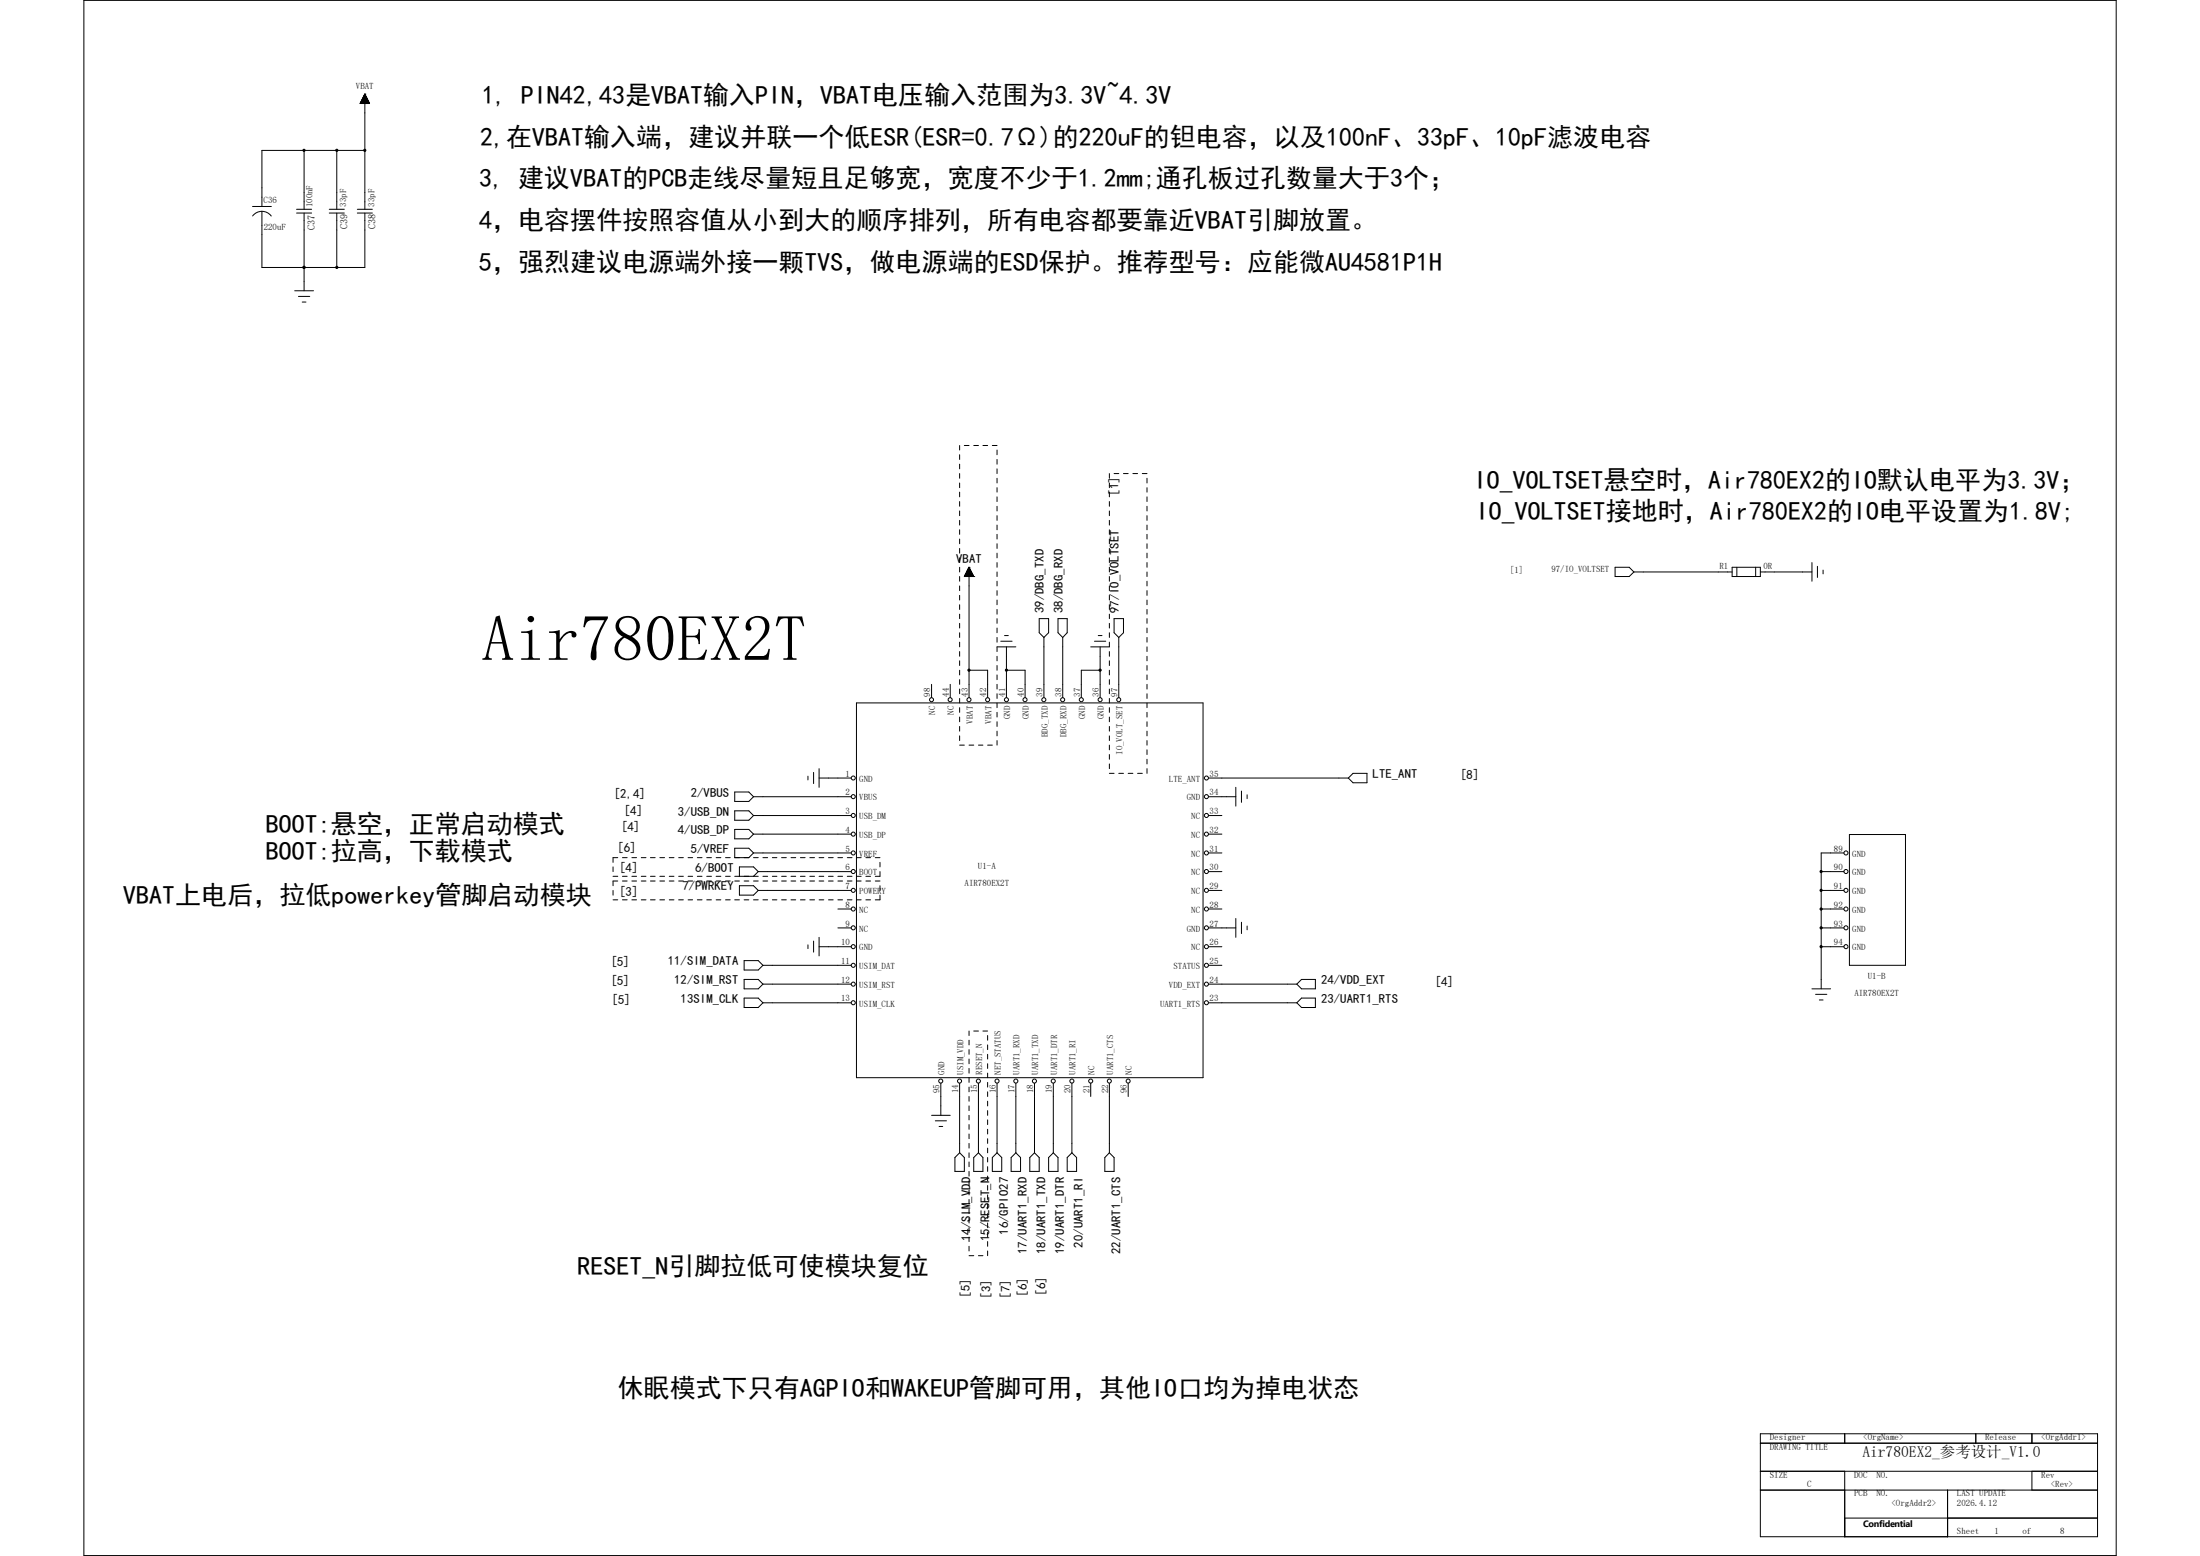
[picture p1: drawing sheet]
<svg xmlns="http://www.w3.org/2000/svg" width="297mm" height="210mm" viewBox="0 0 297 210" stroke-linecap="round" stroke-linejoin="round" font-family="sans-serif">
<g fill="none" stroke="#000" stroke-width=".14">
<path d="M11.3 .1h274.4v209.8h-274.4zM48.6 14h1.3M48.7 13.9h1.1M48.7 13.8h1.1v.2M48.7 13.8v.2M48.7 13.8h1.1M48.7 14v-.3h1.1v.3M48.8 13.7h.9M48.8 14v-.4h.9v.4M48.8 13.6h.9M48.8 14v-.5h.9v.5M48.9 13.5h.7"/>
<path d="M48.9 14v-.6h.7v.6M48.9 13.4h.7M48.9 13.3h.7v.7M48.9 13.3v.7M49 13.3h.5M49 13.2h.5v.8M49 13.2v.8M49 13.2h.5M49.1 13.1h.4v.9M49.1 13.1v.9M49.1 13.1h.3M49.1 13h.3v1"/>
<path d="M49.1 13v1M49.1 13h.3M49.1 12.9h.3v1.1M49.1 12.8v1.2M49.2 12.8h.1M49.2 12.8h.1v1.2M49.3 12.7h.1M49.3 12.7v15.5M49.3 12.7l-.7 1.3M49.3 12.7l.6 1.3h-1.3M49.3 12.8l-.1 1.2M34.1 27.9h2.5"/>
<path d="M34.1 29.1a1.56 1.56 0 0 1 2.5 .1M35.4 28.5v7.6h13.9v-7.3M39.8 39.2h2.5M40 28.8h2.1M40 28.2h2.1M41.1 36.1h.1M41.1 20.3v7.9M41.1 28.8v10.4M44.4 28.8h2.1M44.4 28.2h2.1M45.5 20.3v7.9M45.5 28.8v7.3"/>
<path d="M48.2 28.8h2.1M48.2 28.2h2.1M49.3 20.3h-13.9v7.6M40.3 40h1.5M40.8 40.8h.5M129.6 60.1v.6M129.6 61.4v.6M129.6 62.6v.7M129.6 63.9v.6M129.6 65.2v.6M129.6 66.4v.7M129.6 67.7v.6"/>
<path d="M129.6 69v.6M129.6 70.2v.7M129.6 71.5v.6M129.6 72.7v.7M129.6 74v.7M129.6 75.3v.6M129.6 76.6v.6M129.6 77.8v.6M129.6 79.1v.6M130.2 77.8h.1M130.2 60.1h.6M130.2 77.8h1.3"/>
<path d="M130.2 77.7h1.2M130.2 77.7v.1M130.3 77.7h1.1M130.3 77.6h1M130.3 77.6v.2M130.4 77.4h.8M130.4 77.4v.4M130.4 77.3h.8M130.4 77.3v.5M130.5 77.3h.7M130.5 77.2h.6M130.5 77.2v.6"/>
<path d="M130.5 77.1h.6M130.5 77.1v.7M130.6 77.1h.5M130.6 77h.4M130.6 77v.8M130.6 76.9h.4M130.7 76.8h.2M130.7 76.8v1M130.7 76.7h.2M130.7 76.7v1.1M130.8 76.7h.1M130.8 76.6h.1"/>
<path d="M130.8 76.6v1.2M130.8 76.6v17.5M130.8 76.6l-.6 1.2M130.8 76.6l.7 1.2M130.9 76.7v1.1M130.9 76.8v1M131 76.9h-.3l-.1 .9M131 76.9v.9M131 77v.8M131.1 77.1v.7M131.1 77.2v.6M131.2 77.3v.5"/>
<path d="M131.2 77.4v.4M131.3 77.5h-.9l-.1 .3M131.3 77.5v.3M131.3 77.6v.2M131.4 77.7v.1M131.5 77.8h.1M131.5 60.1h.6M132.7 60.1h.6M134 60.1h.6M134.6 60.7v.7M134.6 62v.6M134.6 63.3v.6"/>
<path d="M134.6 64.5v.7M134.6 65.8v.6M134.6 67.1v.6M134.6 68.3v.7M134.6 69.6v.6M134.6 70.9v.6M134.6 72.1v.6M134.6 73.4v.6M134.6 74.7v.6M134.6 75.9v.7M134.6 77.2v.6M134.6 78.4v.7"/>
<path d="M134.6 79.7v.6M149.8 63.9v.6M149.8 65.2v.6M149.8 66.4v.7M149.8 67.7v.6M149.8 69v.6M149.8 70.2v.7M149.8 71.5v.6M149.8 72.7v.7M149.8 74v.7M149.8 75.3v.6M149.8 76.6v.6"/>
<path d="M149.8 77.8v.6M149.8 79.1v.6M150.4 63.9h.6M151.7 63.9h.6M152.9 63.9h.7M154.2 63.9h.6M154.8 64.5v.7M154.8 65.8v.6M154.8 67.1v.6M154.8 68.3v.7M154.8 69.6v.6M154.8 70.9v.6"/>
<path d="M154.8 72.1v.6M154.8 73.4v.6M154.8 74.7v.6M154.8 75.9v.7M154.8 77.2v.6M154.8 78.4v.7M154.8 79.7v.6M218 76.6h1.9l.7 .6-.7 .6h-1.9zM220.6 77.2h13.2M233.8 76.6h3.8v1.2h-3.8zM234.5 76.6v1.2M237 76.6v1.2"/>
<path d="M237.6 77.2h7M244.6 75.9v2.5M245.4 76.4v1.5M246.1 76.9v.5M115.6 94.9h46.8v50.5h-46.8zM125.8 92.4v1.7M128.3 92.4v1.7M129.6 80.3v.7M129.6 81.6v.7M129.6 82.9v.6M129.6 84.1v.7M129.6 85.4v.6"/>
<path d="M129.6 86.7v.6M129.6 87.9v.7M129.6 89.2v.6M129.6 90.5v.6M129.6 91.7v.7M129.6 93v.6M129.6 94.3v.6M129.6 95.5v.6M129.6 96.8v.6M129.6 98v.7M129.6 99.3v.6M130.8 90.5h2.5v3.6"/>
<path d="M134.6 81v.6M134.6 82.3v.6M134.6 83.5v.6M134.6 84.8v.6M134.6 86v.7M134.6 88.6v.6M134.6 89.8v.7M134.6 91.1v.6M134.6 92.4v.6M134.6 93.6v.7M134.6 94.9v.6M134.6 96.1v.7"/>
<path d="M134.6 97.4v.6M134.6 98.7v.6M134.6 99.9v.7M135.1 86.5h1.5M135.6 85.8h.5M135.9 90.5h2.5v3.6M135.9 87.3v6.8M137.1 87.3h-2.5v.6M140.3 83.5h1.3v1.9l-.7 .6-.6-.6zM140.9 86v8.1M142.8 83.5h1.3v1.9l-.6 .6-.7-.6zM143.5 86v8.1"/>
<path d="M147.8 86.5h1.5M148.3 85.8h.5M148.5 87.3v6.8M148.5 90.5h-2.5v3.6M149.8 80.3v.7M149.8 81.6v.7M149.8 82.9v.6M149.8 84.1v.7M149.8 85.4v.6M149.8 86.7v.6h-2.6M149.8 87.9v.7M149.8 89.2v.6"/>
<path d="M149.8 90.5v.6M149.8 91.7v.7M149.8 93v.6M149.8 94.3v.6M149.8 95.5v.6M149.8 96.8v.6M149.8 98v.7M149.8 99.3v.6M150.4 83.5h1.3v1.9l-.7 .6-.6-.6zM151 86v8.1M154.8 81v.6M154.8 82.3v.6"/>
<path d="M154.8 83.5v.6M154.8 84.8v.6M154.8 86v.7M154.8 87.3v.6M154.8 88.6v.6M154.8 89.8v.7M154.8 91.1v.6M154.8 92.4v.6M154.8 93.6v.7M154.8 94.9v.6M154.8 96.1v.7M154.8 97.4v.6"/>
<path d="M154.8 98.7v.6M154.8 99.9v.7M82.8 117v.6M82.8 118.3h.6M83.4 115.7h-.6v.7M83.4 118.9h-.6v.6M84 118.3h.7M84 115.7h.7M84 118.9h.7M85.3 118.3h.6M85.3 115.7h.6M85.3 118.9h.6"/>
<path d="M86.6 118.3h.6M86.6 115.7h.6M86.6 118.9h.6M87.8 118.3h.6M87.8 115.7h.6M87.8 118.9h.6M89.1 118.3h.6M89.1 115.7h.6M89.1 118.9h.6M90.3 118.3h.7M90.3 115.7h.7M90.3 118.9h.7"/>
<path d="M91.6 118.3h.7M91.6 115.7h.7M91.6 118.9h.7M92.9 118.3h.6M92.9 115.7h.6M92.9 118.9h.6M94.1 118.3h.7M94.1 115.7h.7M94.1 118.9h.7M95.4 118.3h.6M95.4 115.7h.6M95.4 118.9h.6"/>
<path d="M96.7 118.3h.6M96.7 115.7h.6M96.7 118.9h.6M97.9 118.3h.7M97.9 115.7h.7M97.9 118.9h.7M99.2 118.3h3.2M99.2 114.5h1.9l.6 .6-.6 .6h-1.9zM99.2 118.9h.6M99.2 106.9h1.9l.6 .6-.6 .7h-1.9zM99.2 109.4h1.9l.6 .7-.6 .6h-1.9zM99.2 111.9h1.9l.6 .7-.6 .6h-1.9z"/>
<path d="M99.8 119.5h1.9l.7 .7-.7 .6h-1.9zM100.5 118.9h.6M101.7 115.7h.7M101.7 118.9h.7M101.7 107.5h13.2M101.7 110.1h13.2M101.7 112.6h13.2M101.7 115.1h13.2M102.4 117.6h12.5M102.4 117.6l-.7-.6h-1.9v1.3M102.4 117.6l-.7 .7M103 118.3h.6"/>
<path d="M103 115.7h.6M103 118.9h.6M104.3 118.3h.6M104.3 115.7h.6M104.3 118.9h.6M105.5 118.3h.7M105.5 115.7h.7M105.5 118.9h.7M106.8 118.3h.6M106.8 115.7h.6M106.8 118.9h.6M108.1 118.3h.6"/>
<path d="M108.1 115.7h.6M108.1 118.9h.6M109.1 104.8v.5M109.3 118.3h.7M109.3 115.7h.7M109.3 118.9h.7M109.8 104.2v1.5M110.6 118.3h.6M110.6 115.7h.6M110.6 118.9h.6M110.6 105h4.3M110.6 103.7v2.6"/>
<path d="M111.8 118.3h.7M111.8 115.7h.7M111.8 118.9h.7M113.1 118.3h.6M113.1 115.7h.6M113.1 118.9h.6M114.4 118.3h.6M114.4 115.7h.6M114.4 118.9h.6M115.6 118.3h.7M115.6 115.7h.7M115.6 118.9h.7"/>
<path d="M116.9 118.3h.6M116.9 115.7h.6M116.9 118.9h.6M118.2 115.7h.6M118.2 118.9h.6M118.8 117.6v.7h-.6M118.8 116.4v.6M118.8 119.5v.7M129.6 100.6h.6M130.8 100.6h.7M132.1 100.6h.6M133.3 100.6h.7"/>
<path d="M149.8 100.6v.6M149.8 101.8v.7M149.8 103.1v.6M149.8 104.4h.6M151 104.4h.7M152.3 104.4h.6M153.6 104.4h.6M154.8 101.2v.6M154.8 102.5v.6M154.8 103.7v.7M163.2 105h18.8M163.2 107.5h3.6"/>
<path d="M163.2 110.1h1.8M163.2 112.6h1.8M163.2 115.1h1.8M163.2 117.6h1.8M166.8 106.3v2.5M167.6 106.8v1.5M168.4 107.3v.5M182 105l.7-.6h1.8v1.2h-1.8zM245.9 117.6h3M248.9 115.1h-3v18.4M249.7 112.6h7.5v17.7h-7.5zM82.8 120.2v.6"/>
<path d="M82.8 121.4h.6M84 121.4h.7M85.3 121.4h.6M86.6 121.4h.6M87.8 121.4h.6M89.1 121.4h.6M90.3 121.4h.7M91.6 121.4h.7M92.9 121.4h.6M94.1 121.4h.7M95.4 121.4h.6M96.7 121.4h.6"/>
<path d="M97.9 121.4h.7M99.2 121.4h.6M100.5 121.4h.6M100.5 132.2h1.9l.6 .6-.6 .7h-1.9zM100.5 134.7h1.9l.6 .6-.6 .7h-1.9zM100.5 129.6h1.9l.6 .7-.6 .6h-1.9zM101.7 121.4h.7M102.4 120.2h12.5M103 121.4h.6M103 130.3h11.9M103 132.8h11.9M103 135.3h11.9"/>
<path d="M104.3 121.4h.6M105.5 121.4h.7M106.8 121.4h.6M108.1 121.4h.6M109.1 127.5v.5M109.3 121.4h.7M109.8 127v1.5M110.6 121.4h.6M110.6 127.8h4.3M110.6 126.5v2.5M111.8 121.4h.7M113.1 121.4h.6"/>
<path d="M113.1 122.7h1.8M113.1 125.2h1.8M114.4 121.4h.6M115.6 121.4h.7M116.9 121.4h.6M118.8 120.8v.6h-.6M130.8 139.1v.7M131.5 139.1h.6M132.7 139.1h.6M133.3 139.8v.6M163.2 120.2h1.8M163.2 122.7h1.8"/>
<path d="M163.2 125.2h3.6M163.2 127.8h1.8M163.2 130.3h1.8M163.2 132.8h11.9M163.2 135.3h11.9M166.8 124v2.5M167.6 124.5v1.5M168.4 125v.5M175.7 132.2h1.9v1.3h-1.9l-.6-.7zM175.7 134.7h1.9v1.3h-1.9l-.6-.7zM244.6 133.5h2.5M245.1 134.2h1.5"/>
<path d="M245.6 135h.5M245.9 120.2h3M245.9 122.7h3M245.9 125.2h3M245.9 127.8h3M125.8 150.5h2.5M126.3 151.3h1.5M126.8 152h.5M127 146.2v4.3M128.9 156.2l.7-.6 .6 .6v1.9h-1.3zM129.6 146.2v9.4M130.8 140.4v.6"/>
<path d="M130.8 141.7v.6M130.8 142.9v.7M130.8 144.2v.6M130.8 145.4v.7M130.8 146.7v.7M130.8 148v.6M130.8 149.3v.6M130.8 150.5v.6M130.8 151.8v.6M130.8 153v.7M130.8 154.3v.7M130.8 155.6v.6"/>
<path d="M130.8 156.8v.7M130.8 158.1v.6M130.8 159.4v.6M132.1 146.2v9.4M132.1 155.6l.6 .6v1.9h-1.2v-1.9zM133.3 141v.7M133.3 142.3v.6M133.3 143.6v.6M133.3 144.8v.6M133.3 146.1v.6M133.3 147.4v.6M133.3 148.6v.7"/>
<path d="M133.3 149.9v.6M133.3 151.1v.7M133.3 152.4v.6M133.3 153.7v.6M133.3 155v.6M133.3 156.2v.6M133.3 157.5v.6M133.3 158.7v.7M133.3 160v.6M134 156.2l.6-.6 .6 .6v1.9h-1.2zM134.6 146.2v9.4M137.1 146.2v9.4"/>
<path d="M137.1 155.6l.7 .6v1.9h-1.3v-1.9zM139 156.2l.7-.6 .6 .6v1.9h-1.3zM139.7 146.2v9.4M142.2 146.2v9.4M142.2 155.6l.6 .6v1.9h-1.2v-1.9zM144.7 146.2v9.4M144.7 155.6l.6 .6v1.9h-1.2v-1.9zM147.2 146.2v1.8M149.8 146.2v9.4M149.8 155.6l.6 .6v1.9h-1.2v-1.9zM152.3 146.2v1.8M130.8 169.5h.7"/>
<path d="M130.8 160.6v.7M130.8 161.9v.6M130.8 163.2v.6M130.8 164.4v.7M130.8 165.7v.6M130.8 167v.6M130.8 168.2v.6M132.1 169.5h.6M133.3 161.3v.6M133.3 162.5v.7M133.3 163.8v.6M133.3 165.1v.6"/>
<path d="M133.3 166.3v.7M133.3 167.6v.6M133.3 168.8v.7M237.6 193.5h45.6v13.9h-45.6zM237.6 194.8h45.6M237.6 198.6h45.6M249 193.5v1.3M249 198.6v8.8M266.7 193.5v1.3M274.3 193.5v1.3M274.3 198.6v2.5M237.6 201.1h45.6"/>
<path d="M249 204.9h34.2M262.9 201.1v6.3"/>
<circle cx="41" cy="36.1" r=".15"/>
<circle cx="41" cy="20.3" r=".15"/>
<circle cx="45.5" cy="36.1" r=".15"/>
<circle cx="45.5" cy="20.3" r=".15"/>
<circle cx="49.2" cy="20.3" r=".15"/>
<circle cx="125.8" cy="94.4" r=".27"/>
<circle cx="128.3" cy="94.4" r=".28"/>
<circle cx="130.8" cy="94.4" r=".28"/>
<circle cx="130.8" cy="90.4" r=".15"/>
<circle cx="133.3" cy="94.4" r=".28"/>
<circle cx="135.9" cy="94.4" r=".28"/>
<circle cx="135.9" cy="90.4" r=".15"/>
<circle cx="138.4" cy="94.4" r=".28"/>
<circle cx="140.9" cy="94.4" r=".28"/>
<circle cx="143.5" cy="94.4" r=".28"/>
<circle cx="146" cy="94.4" r=".28"/>
<circle cx="148.5" cy="90.4" r=".15"/>
<circle cx="148.5" cy="94.4" r=".28"/>
<circle cx="151" cy="94.4" r=".27"/>
<circle cx="115.2" cy="112.6" r=".28"/>
<circle cx="115.2" cy="117.6" r=".28"/>
<circle cx="115.2" cy="107.5" r=".28"/>
<circle cx="115.2" cy="115.1" r=".28"/>
<circle cx="115.2" cy="110.1" r=".28"/>
<circle cx="115.2" cy="105" r=".27"/>
<circle cx="162.9" cy="112.6" r=".28"/>
<circle cx="162.9" cy="117.6" r=".28"/>
<circle cx="162.9" cy="107.5" r=".28"/>
<circle cx="162.9" cy="115.1" r=".28"/>
<circle cx="162.9" cy="110.1" r=".28"/>
<circle cx="162.9" cy="105" r=".27"/>
<circle cx="245.9" cy="117.6" r=".15"/>
<circle cx="249.2" cy="117.6" r=".28"/>
<circle cx="249.2" cy="115.1" r=".28"/>
<circle cx="115.2" cy="122.7" r=".28"/>
<circle cx="115.2" cy="135.3" r=".28"/>
<circle cx="115.2" cy="132.8" r=".28"/>
<circle cx="115.2" cy="120.2" r=".28"/>
<circle cx="115.2" cy="125.2" r=".28"/>
<circle cx="115.2" cy="130.3" r=".28"/>
<circle cx="115.2" cy="127.8" r=".28"/>
<circle cx="162.9" cy="122.7" r=".28"/>
<circle cx="162.9" cy="135.3" r=".28"/>
<circle cx="162.9" cy="120.2" r=".28"/>
<circle cx="162.9" cy="132.8" r=".28"/>
<circle cx="162.9" cy="130.3" r=".28"/>
<circle cx="162.9" cy="127.8" r=".28"/>
<circle cx="162.9" cy="125.2" r=".28"/>
<circle cx="245.9" cy="122.7" r=".15"/>
<circle cx="245.9" cy="120.2" r=".15"/>
<circle cx="245.9" cy="127.8" r=".15"/>
<circle cx="245.9" cy="125.2" r=".15"/>
<circle cx="249.2" cy="122.7" r=".28"/>
<circle cx="249.2" cy="120.2" r=".28"/>
<circle cx="249.2" cy="127.8" r=".28"/>
<circle cx="249.2" cy="125.2" r=".28"/>
<circle cx="127" cy="145.9" r=".28"/>
<circle cx="129.5" cy="145.9" r=".28"/>
<circle cx="132.1" cy="145.9" r=".28"/>
<circle cx="134.6" cy="145.9" r=".28"/>
<circle cx="137.1" cy="145.9" r=".28"/>
<circle cx="139.6" cy="145.9" r=".28"/>
<circle cx="142.2" cy="145.9" r=".28"/>
<circle cx="144.7" cy="145.9" r=".28"/>
<circle cx="147.2" cy="145.9" r=".28"/>
<circle cx="149.8" cy="145.9" r=".27"/>
<circle cx="152.3" cy="145.9" r=".27"/>
</g>
<path d="M66.9 83.2l.6-.1 1.3 5.4 .1 .3h.4v.2h-1.5v-.2h.3l.1-.2-.4-1.7h-1.5l-.4 1.5a.35 .35 0 0 0 .5 .4v.2h-1.3v-.2h.1a.38 .38 0 0 0 .4-.3zM67.1 83.8l-.7 2.9h1.4zM70.4 85.2h.9l.6-.2v3.7l.2 .1h.8v.2h-2.5v-.2h.8l.2-.1v-3a.27 .27 0 0 0-.3-.3h-.7zM71.2 83.6a.45 .45 0 0 1 .9 0 .45 .45 0 0 1-.9 0zM74.1 85.2l1.5-.2v1.3a1.78 1.78 0 0 1 1.9-1.1 .42 .42 0 0 1 .3 .4 .42 .42 0 0 1-.3 .4 .42 .42 0 0 1-.4-.5 .89 .89 0 0 0-1 .5l-.5 .7v1.9l.1 .2h.9v.2h-2.5v-.2h.8l.2-.1v-3a.27 .27 0 0 0-.3-.3h-.7zM79 83.2h3.1v.2a7.7 7.7 0 0 0-1.6 4.8v.2a.5 .5 0 0 1-.3 .7 .43 .43 0 0 1-.5-.5 8.8 8.8 0 0 1 1.5-4.2l.4-.7h-1.7a.96 .96 0 0 0-.9 1l-.3-.1zM84 86.3a1.5 1.5 0 0 0 .2 2.5 1.21 1.21 0 0 0 1.6-.5 1.21 1.21 0 0 0-.5-1.7l-1-.5zM83.5 83.5a1.69 1.69 0 0 1 2.9 1 1.6 1.6 0 0 1-1.1 1.4 1.64 1.64 0 0 1 1.1 1.5 1.64 1.64 0 0 1-1 1.6 1.68 1.68 0 0 1-1.9-.3 1.68 1.68 0 0 1-.4-1.8l.3-.4 .7-.6a1.44 1.44 0 0 1-.6-2.4zM83.8 83.7a1.02 1.02 0 0 0 .4 1.6l.9 .5a1.29 1.29 0 0 0 .8-1.2 1.29 1.29 0 0 0-.8-1.2 1.36 1.36 0 0 0-1.3 .3zM88.7 83.6a5 5 0 0 0-.5 4.2 1 1 0 0 0 1.2 1 2.4 2.4 0 0 0 .8-2.2 4.5 4.5 0 0 0-.6-3 .67 .67 0 0 0-.9 0zM88.1 83.6a1.44 1.44 0 0 1 2.5 .7 4.8 4.8 0 0 1-.5 4.4 1.44 1.44 0 0 1-2.4-.7 4.8 4.8 0 0 1 .4-4.4zM91.6 83.2h3.4l.3 1.2h-.1l-.2-.3a1.36 1.36 0 0 0-1.1-.7h-1.1l-.2 .3v2.1h1a.64 .64 0 0 0 .7-.9h.2v2h-.2v-.3a.58 .58 0 0 0-.7-.6h-1v2.6l.1 .2a2.26 2.26 0 0 0 1.5 0 1.55 1.55 0 0 0 1.1-1.2l.2 .1-.4 1.3h-3.5v-.2h.3l.2-.2v-4.9l-.1-.2-.4-.1zM96.1 83.2h1.4v.2h-.3l-.1 .2 .9 2 .9-1.9-.1-.3h-.4v-.2h1.4v.2h-.3l-.3 .3-1.1 2.2 1.2 2.6 .2 .3h.4v.2h-1.5v-.2h.4v-.2l-1-2.1-.8 1.8a.3 .3 0 0 0-.1 .4 .3 .3 0 0 0 .4 .1v.2h-1.3v-.2h.3l.3-.3 1.1-2.3-1.2-2.7-.4-.1zM100.9 83.7a1.76 1.76 0 0 1 2.9 .3 2.32 2.32 0 0 1-1.1 2.5l-1.8 2h2a.89 .89 0 0 0 .8-.9h.2l-.2 1.4h-3.1a1.88 1.88 0 0 1 .7-1.4 7.3 7.3 0 0 0 1.9-2.5 1.18 1.18 0 0 0-.2-1.4 1.18 1.18 0 0 0-1.3-.2 .7 .7 0 0 0-.3 1.1 .38 .38 0 0 1-.2 .5 .38 .38 0 0 1-.5-.3 1.36 1.36 0 0 1 .2-1.1zM105 83.2h3.3l.3 1.3h-.2l-.1-.3a.92 .92 0 0 0-1.3-.7l-.1 5.1 .2 .2h.4v.2h-1.7v-.2h.4l.2-.2-.1-5.1a.94 .94 0 0 0-1.2 .7l-.2 .3h-.2z" fill="#000"/>
<g fill="#000">
<circle cx="41" cy="36.1" r=".15"/>
<circle cx="41" cy="20.3" r=".15"/>
<circle cx="45.5" cy="36.1" r=".15"/>
<circle cx="45.5" cy="20.3" r=".15"/>
<circle cx="49.2" cy="20.3" r=".15"/>
<circle cx="130.8" cy="90.4" r=".15"/>
<circle cx="135.9" cy="90.4" r=".15"/>
<circle cx="148.5" cy="90.4" r=".15"/>
<circle cx="245.9" cy="117.6" r=".15"/>
<circle cx="245.9" cy="122.7" r=".15"/>
<circle cx="245.9" cy="120.2" r=".15"/>
<circle cx="245.9" cy="127.8" r=".15"/>
<circle cx="245.9" cy="125.2" r=".15"/>
</g>
<g font-size="3.5">
<text x="65.1" y="14.1">1, PIN42,43是VBAT输入PIN，VBAT电压输入范围为3.3V~4.3V</text>
<text x="64.8" y="19.7">2,在VBAT输入端，建议并联一个低ESR(ESR=0.7Ω)的220uF的钽电容，以及100nF、33pF、10pF滤波电容</text>
<text x="64.7" y="25.2">3, 建议VBAT的PCB走线尽量短且足够宽，宽度不少于1.2mm;通孔板过孔数量大于3个；</text>
<text x="64.7" y="30.9">4，电容摆件按照容值从小到大的顺序排列，所有电容都要靠近VBAT引脚放置。</text>
<text x="64.7" y="36.6">5，强烈建议电源端外接一颗TVS，做电源端的ESD保护。推荐型号：应能微AU4581P1H</text>
<text x="199" y="65.9">IO_VOLTSET悬空时，Air780EX2的IO默认电平为3.3V；</text>
<text x="199.2" y="70.2">IO_VOLTSET接地时，Air780EX2的IO电平设置为1.8V;</text>
<text x="35.9" y="112.4">BOOT:悬空，正常启动模式</text>
<text x="35.9" y="116">BOOT:拉高，下载模式</text>
<text x="16.6" y="122">VBAT上电后，拉低powerkey管脚启动模块</text>
<text x="78" y="172">RESET_N引脚拉低可使模块复位</text>
<text x="83.4" y="188.6">休眠模式下只有AGPIO和WAKEUP管脚可用，其他IO口均为掉电状态</text>
</g>
<text font-size="2.1" x="251.4" y="196.7">Air780EX2_参考设计_V1.0</text>
<g font-size="1.7">
<text x="151" y="66.9" transform="rotate(-90 151 66.9)">[1]</text>
<text x="129.1" y="75.9">VBAT</text>
<text x="140.9" y="82.8" transform="rotate(-90 140.9 82.8)">39/DBG_TXD</text>
<text x="143.5" y="82.8" transform="rotate(-90 143.5 82.8)">38/DBG_RXD</text>
<text x="151" y="82.8" transform="rotate(-90 151 82.8)">97/IO_VOLTSET</text>
<text x="82.9" y="107.7">[2,4]</text>
<text x="93.2" y="107.5">2/VBUS</text>
<text x="185.3" y="105">LTE_ANT</text>
<text x="197.1" y="105.1">[8]</text>
<text x="83.8" y="112.2">[4]</text>
<text x="84.2" y="110">[4]</text>
<text x="91.5" y="112.6">4/USB_DP</text>
<text x="91.5" y="110.1">3/USB_DN</text>
<text x="83.3" y="114.9">[6]</text>
<text x="83.6" y="117.7">[4]</text>
<text x="93.2" y="115.1">5/VREF</text>
<text x="93.9" y="117.6">6/BOOT</text>
<text x="83.6" y="120.9">[3]</text>
<text x="92.1" y="120.2">7/PWRKEY</text>
<text x="82.4" y="130.4">[5]</text>
<text x="90.1" y="130.3">11/SIM_DATA</text>
<text x="82.4" y="132.9">[5]</text>
<text x="82.6" y="135.6">[5]</text>
<text x="91" y="132.8">12/SIM_RST</text>
<text x="91.9" y="135.3">13SIM_CLK</text>
<text x="178.3" y="132.8">24/VDD_EXT</text>
<text x="178.3" y="135.3">23/UART1_RTS</text>
<text x="193.7" y="133">[4]</text>
<text x="131" y="167.5" transform="rotate(-90 131 167.5)">14/SIM_VDD</text>
<text x="133.6" y="167.5" transform="rotate(-90 133.6 167.5)">15/RESET_N</text>
<text x="136.1" y="166.7" transform="rotate(-90 136.1 166.7)">16/GPIO27</text>
<text x="138.6" y="169.3" transform="rotate(-90 138.6 169.3)">17/UART1_RXD</text>
<text x="141.1" y="169.3" transform="rotate(-90 141.1 169.3)">18/UART1_TXD</text>
<text x="143.7" y="169.3" transform="rotate(-90 143.7 169.3)">19/UART1_DTR</text>
<text x="146.2" y="168.4" transform="rotate(-90 146.2 168.4)">20/UART1_RI</text>
<text x="151.2" y="169.3" transform="rotate(-90 151.2 169.3)">22/UART1_CTS</text>
<text x="130.9" y="175.1" transform="rotate(-90 130.9 175.1)">[5]</text>
<text x="133.7" y="175.2" transform="rotate(-90 133.7 175.2)">[3]</text>
<text x="136.3" y="175.2" transform="rotate(-90 136.3 175.2)">[7]</text>
<text x="138.6" y="175" transform="rotate(-90 138.6 175)">[6]</text>
<text x="141.1" y="174.9" transform="rotate(-90 141.1 174.9)">[6]</text>
</g>
<g font-size="1.4">
<text x="42.5" y="31.1" transform="rotate(-90 42.5 31.1)">C37</text>
<text x="46.9" y="30.9" transform="rotate(-90 46.9 30.9)">C39</text>
<text x="50.7" y="30.9" transform="rotate(-90 50.7 30.9)">C38</text>
</g>
<g font-size="1.2">
<text x="48" y="12.1">VBAT</text>
<text x="35.6" y="27.4">C36</text>
<text x="42.2" y="28" transform="rotate(-90 42.2 28)">100nF</text>
<text x="46.7" y="27.9" transform="rotate(-90 46.7 27.9)">33pF</text>
<text x="50.5" y="27.9" transform="rotate(-90 50.5 27.9)">33pF</text>
<text x="35.6" y="31.1">220uF</text>
<text x="203.8" y="77.3">[1]</text>
<text x="209.4" y="77.2">97/IO_VOLTSET</text>
<text x="232.1" y="76.8">R1</text>
<text x="238.1" y="76.8">0R</text>
<text x="125.6" y="94" transform="rotate(-90 125.6 94)">98</text>
<text x="128.1" y="94" transform="rotate(-90 128.1 94)">44</text>
<text x="130.6" y="94" transform="rotate(-90 130.6 94)">43</text>
<text x="133.1" y="94" transform="rotate(-90 133.1 94)">42</text>
<text x="135.7" y="94" transform="rotate(-90 135.7 94)">41</text>
<text x="138.2" y="94" transform="rotate(-90 138.2 94)">40</text>
<text x="140.7" y="94" transform="rotate(-90 140.7 94)">39</text>
<text x="143.3" y="94" transform="rotate(-90 143.3 94)">38</text>
<text x="145.8" y="94" transform="rotate(-90 145.8 94)">37</text>
<text x="148.3" y="94" transform="rotate(-90 148.3 94)">36</text>
<text x="150.9" y="94" transform="rotate(-90 150.9 94)">97</text>
<text x="126.3" y="96.5" transform="rotate(-90 126.3 96.5)">NC</text>
<text x="128.8" y="96.5" transform="rotate(-90 128.8 96.5)">NC</text>
<text x="131.3" y="97.7" transform="rotate(-90 131.3 97.7)">VBAT</text>
<text x="133.8" y="97.7" transform="rotate(-90 133.8 97.7)">VBAT</text>
<text x="136.4" y="97.1" transform="rotate(-90 136.4 97.1)">GND</text>
<text x="138.9" y="97.1" transform="rotate(-90 138.9 97.1)">GND</text>
<text x="141.4" y="99.5" transform="rotate(-90 141.4 99.5)">BDG_TXD</text>
<text x="144" y="99.5" transform="rotate(-90 144 99.5)">DBG_RXD</text>
<text x="146.5" y="97.1" transform="rotate(-90 146.5 97.1)">GND</text>
<text x="149" y="97.1" transform="rotate(-90 149 97.1)">GND</text>
<text x="151.5" y="101.9" transform="rotate(-90 151.5 101.9)">IO_VOLT_SET</text>
<text x="114.2" y="104.8">1</text>
<text x="114.2" y="107.3">2</text>
<text x="116" y="105.5">GND</text>
<text x="157.8" y="105.5">LTE_ANT</text>
<text x="163.3" y="107.3">34</text>
<text x="163.3" y="104.8">35</text>
<text x="114.2" y="109.9">3</text>
<text x="114.2" y="112.4">4</text>
<text x="116" y="108">VBUS</text>
<text x="116" y="110.6">USB_DM</text>
<text x="116" y="113.1">USB_DP</text>
<text x="160.2" y="108">GND</text>
<text x="160.8" y="113.1">NC</text>
<text x="160.8" y="110.6">NC</text>
<text x="163.3" y="112.4">32</text>
<text x="163.3" y="109.9">33</text>
<text x="114.2" y="114.9">5</text>
<text x="114.2" y="117.5">6</text>
<text x="114.2" y="120">7</text>
<text x="116" y="115.6">VREF</text>
<text x="116" y="118.1">BOOT</text>
<text x="130.2" y="119.5">AIR780EX2T</text>
<text x="132" y="117.2">U1-A</text>
<text x="160.8" y="118.1">NC</text>
<text x="160.8" y="115.6">NC</text>
<text x="163.3" y="120">29</text>
<text x="163.3" y="117.5">30</text>
<text x="163.3" y="114.9">31</text>
<text x="247.6" y="114.9">89</text>
<text x="247.6" y="117.5">90</text>
<text x="247.6" y="120">91</text>
<text x="250.1" y="115.6">GND</text>
<text x="250.1" y="118.1">GND</text>
<text x="114.2" y="122.5">8</text>
<text x="114.2" y="125.1">9</text>
<text x="116" y="120.7">POWERY</text>
<text x="116" y="123.2">NC</text>
<text x="116" y="125.7">NC</text>
<text x="160.2" y="125.7">GND</text>
<text x="160.8" y="123.2">NC</text>
<text x="160.8" y="120.7">NC</text>
<text x="163.3" y="125.1">27</text>
<text x="163.3" y="122.5">28</text>
<text x="247.6" y="122.5">92</text>
<text x="247.6" y="125.1">93</text>
<text x="250.1" y="120.7">GND</text>
<text x="250.1" y="123.2">GND</text>
<text x="250.1" y="125.7">GND</text>
<text x="113.6" y="127.6">10</text>
<text x="113.6" y="130.1">11</text>
<text x="116" y="128.3">GND</text>
<text x="116" y="130.8">USIM_DAT</text>
<text x="158.4" y="130.8">STATUS</text>
<text x="160.8" y="128.3">NC</text>
<text x="163.3" y="130.1">25</text>
<text x="163.3" y="127.6">26</text>
<text x="247.6" y="127.6">94</text>
<text x="250.1" y="128.3">GND</text>
<text x="113.6" y="132.6">12</text>
<text x="113.6" y="135.2">13</text>
<text x="116" y="133.3">USIM_RST</text>
<text x="116" y="135.8">USIM_CLK</text>
<text x="156.6" y="135.8">UART1_RTS</text>
<text x="157.8" y="133.3">VDD_EXT</text>
<text x="163.3" y="135.2">23</text>
<text x="163.3" y="132.6">24</text>
<text x="250.3" y="134.4">AIR780EX2T</text>
<text x="252.1" y="132.1">U1-B</text>
<text x="126.8" y="147.5" transform="rotate(-90 126.8 147.5)">95</text>
<text x="127.5" y="145.1" transform="rotate(-90 127.5 145.1)">GND</text>
<text x="129.4" y="147.5" transform="rotate(-90 129.4 147.5)">14</text>
<text x="130.1" y="145.1" transform="rotate(-90 130.1 145.1)">USIM_VDD</text>
<text x="131.9" y="147.5" transform="rotate(-90 131.9 147.5)">15</text>
<text x="132.6" y="145.1" transform="rotate(-90 132.6 145.1)">RESET_N</text>
<text x="134.4" y="147.5" transform="rotate(-90 134.4 147.5)">16</text>
<text x="135.1" y="145.1" transform="rotate(-90 135.1 145.1)">NET_STATUS</text>
<text x="137" y="147.5" transform="rotate(-90 137 147.5)">17</text>
<text x="137.6" y="145.1" transform="rotate(-90 137.6 145.1)">UART1_RXD</text>
<text x="139.5" y="147.5" transform="rotate(-90 139.5 147.5)">18</text>
<text x="140.2" y="145.1" transform="rotate(-90 140.2 145.1)">UART1_TXD</text>
<text x="142" y="147.5" transform="rotate(-90 142 147.5)">19</text>
<text x="142.7" y="145.1" transform="rotate(-90 142.7 145.1)">UART1_DTR</text>
<text x="144.5" y="147.5" transform="rotate(-90 144.5 147.5)">20</text>
<text x="145.2" y="145.1" transform="rotate(-90 145.2 145.1)">UART1_RI</text>
<text x="147.1" y="147.5" transform="rotate(-90 147.1 147.5)">21</text>
<text x="147.8" y="145.1" transform="rotate(-90 147.8 145.1)">NC</text>
<text x="149.6" y="147.5" transform="rotate(-90 149.6 147.5)">22</text>
<text x="150.3" y="145.1" transform="rotate(-90 150.3 145.1)">UART1_CTS</text>
<text x="152.1" y="147.5" transform="rotate(-90 152.1 147.5)">96</text>
<text x="152.8" y="145.1" transform="rotate(-90 152.8 145.1)">NC</text>
<text x="238.9" y="195.6">DRAWING TITLE</text>
<text x="238.9" y="194.4">Designer</text>
<text x="251.5" y="194.4">&lt;OrgName&gt;</text>
<text x="268" y="194.4">Release</text>
<text x="275.6" y="194.4">&lt;OrgAddr1&gt;</text>
<text x="238.9" y="199.5">SIZE</text>
<text x="244" y="200.7">C</text>
<text x="250.3" y="202">PCB</text>
<text x="250.3" y="199.5">DOC</text>
<text x="253.3" y="202">NO.</text>
<text x="253.3" y="199.5">NO.</text>
<text x="255.4" y="203.2">&lt;OrgAddr2&gt;</text>
<text x="264.2" y="203.2">2026.4.12</text>
<text x="264.2" y="202">LAST UPDATE</text>
<text x="275.6" y="199.5">Rev</text>
<text x="276.8" y="200.7">&lt;Rev&gt;</text>
<text x="251.5" y="206">Confidential</text>
<text x="264.2" y="207">Sheet</text>
<text x="269.3" y="207">1</text>
<text x="273" y="207">of</text>
<text x="278.1" y="207">8</text>
</g>
</svg>
